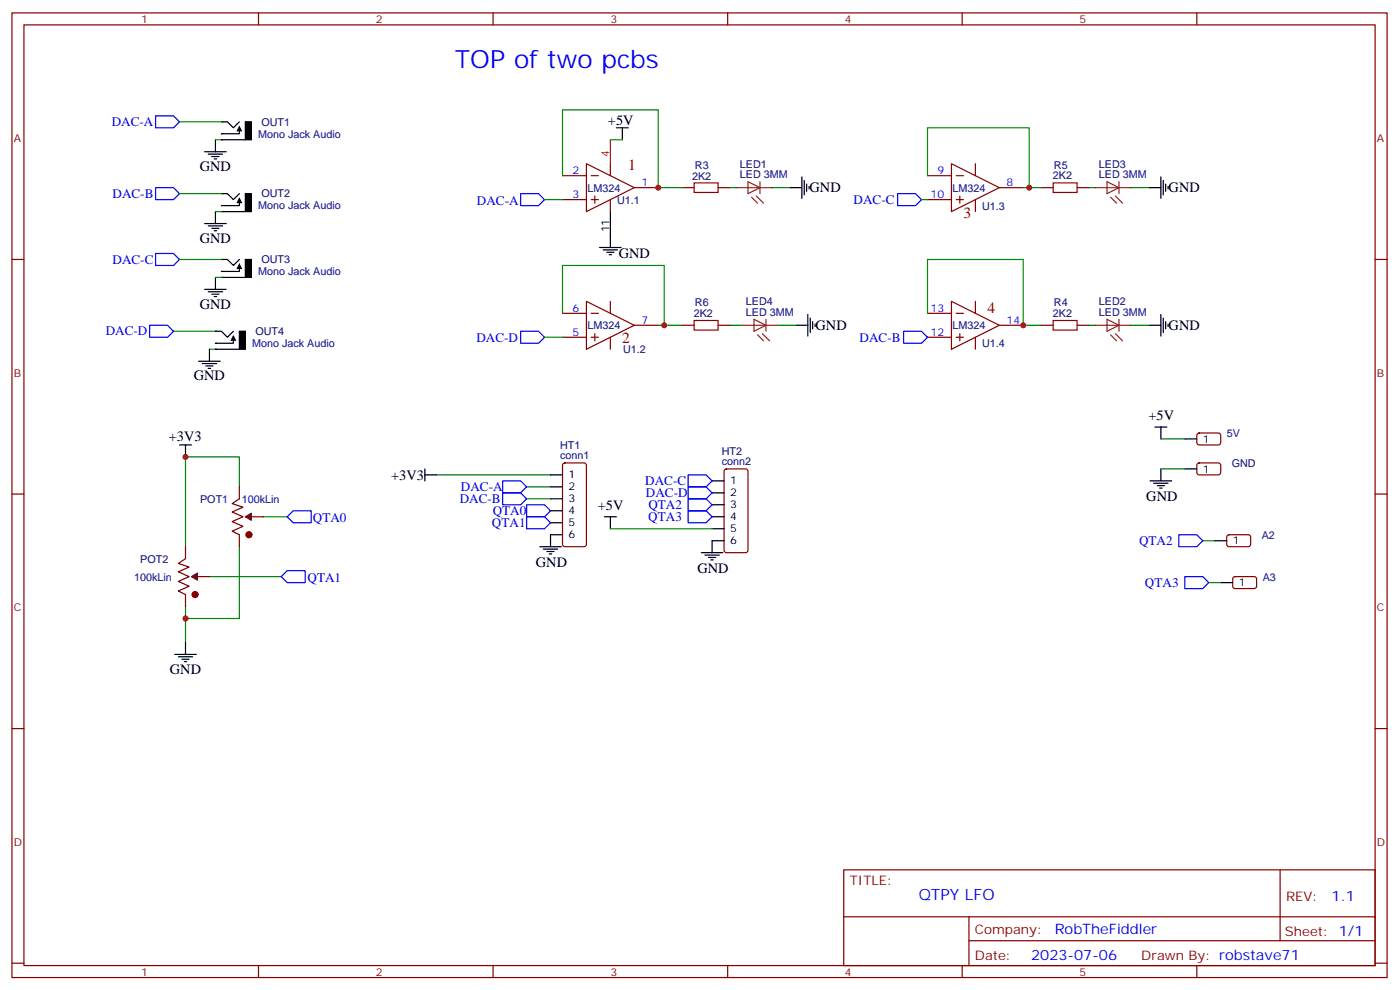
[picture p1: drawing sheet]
<svg xmlns="http://www.w3.org/2000/svg" width="413mm" height="292mm" viewBox="0 0 413 292" stroke-linecap="round" stroke-linejoin="round" font-family="sans-serif">
<g fill="none" stroke="#870000" stroke-width=".35">
<path d="M3.5 3.8h405.4v284.3h-405.4zM7.1 7.3h398.2v277.3h-398.2zM76.2 3.8v3.5M145.3 3.8v3.5M214.5 3.8v3.5M283.6 3.8v3.5M352.8 3.8v3.5M3.5 76.5h3.6M405.3 76.5h3.6M3.5 145.6h3.6M405.3 145.6h3.6M3.5 214.8h3.6"/>
<path d="M405.3 214.8h3.6M248.7 256.4h156.6v28.2h-156.6zM377.3 256.4v20.9M248.7 270.2h156.5M285.6 277.3h119.6M285.6 270.2v14.2M3.5 283.9h3.6M76.2 284.6v3.5M145.3 284.6v3.5M214.5 284.6v3.5M283.6 284.6v3.5M352.8 284.6v3.5"/>
<path d="M405.3 283.9h3.6"/>
</g>
<path d="M60.3 44.7h6.4M61.4 45.4h4.2M62.4 46.1h2.2M63.1 46.8h.8M63.5 41.2v3.5" fill="none" stroke="#000" stroke-width=".35"/>
<path d="M63.5 41.2h1.8" fill="none" stroke="#008700" stroke-width=".35"/>
<g fill="#870000">
<circle cx="65.3" cy="41.2" r=".18"/>
<circle cx="65.3" cy="39.4" r=".18"/>
<circle cx="65.3" cy="35.9" r=".18"/>
</g>
<path d="M72.3 35.9h1.8v5.3h-1.8z" fill="#000" stroke="#000" stroke-width=".35"/>
<path d="M65.3 35.9h1.7l1.8 1.8 1.8-1.8M70.6 37.7v1.7h-5.3M65.3 41.2h7" fill="none" stroke="#000" stroke-width=".35"/>
<path d="M70.6 37l.8 1.7h-1.7z" fill="#000"/>
<g fill="#870000">
<circle cx="65.3" cy="62.4" r=".18"/>
<circle cx="65.3" cy="60.6" r=".18"/>
<circle cx="65.3" cy="57.1" r=".18"/>
</g>
<path d="M72.3 57.1h1.8v5.3h-1.8z" fill="#000" stroke="#000" stroke-width=".35"/>
<path d="M65.3 57.1h1.7l1.8 1.7 1.8-1.7M70.6 58.8v1.8h-5.3M65.3 62.4h7" fill="none" stroke="#000" stroke-width=".35"/>
<path d="M70.6 58.1l.8 1.8h-1.7z" fill="#000"/>
<g fill="#870000">
<circle cx="65.3" cy="81.8" r=".18"/>
<circle cx="65.3" cy="80" r=".18"/>
<circle cx="65.3" cy="76.5" r=".18"/>
</g>
<path d="M72.3 76.5h1.8v5.3h-1.8z" fill="#000" stroke="#000" stroke-width=".35"/>
<g fill="none" stroke="#000" stroke-width=".35">
<path d="M60.3 65.9h6.4M61.4 66.6h4.2M62.4 67.3h2.2M63.1 68h.8M63.5 62.4v3.5M65.3 76.5h1.7l1.8 1.7 1.8-1.7M70.6 78.2v1.8h-5.3M60.3 85.3h6.4M61.4 86h4.2M62.4 86.7h2.2M63.1 87.4h.8M63.5 81.8v3.5"/>
<path d="M65.3 81.8h7M58.6 106.5h6.3M59.6 107.2h4.3M60.7 107.9h2.1M61.4 108.6h.7M61.7 102.9v3.6"/>
</g>
<path d="M70.6 77.5l.8 1.8h-1.7z" fill="#000"/>
<path d="M45.9 34.1h5.3l1.7 1.8-1.7 1.8h-5.3zM45.9 55.3h5.3l1.7 1.8-1.7 1.7h-5.3zM45.9 74.7h5.3l1.7 1.8-1.7 1.7h-5.3zM44.1 95.9h5.3l1.8 1.7-1.8 1.8h-5.3z" fill="none" stroke="#00f" stroke-width=".35"/>
<path d="M52.9 35.9h12.4M52.9 57.1h12.4M52.9 76.5h12.4M63.5 62.4h1.8M51.2 97.6h12.3M63.5 81.8h1.8M61.7 102.9h1.8" fill="none" stroke="#008700" stroke-width=".35"/>
<g fill="#870000">
<circle cx="63.5" cy="102.9" r=".18"/>
<circle cx="63.5" cy="101.2" r=".18"/>
<circle cx="63.5" cy="97.6" r=".18"/>
</g>
<path d="M70.6 97.6h1.7v5.3h-1.7z" fill="#000" stroke="#000" stroke-width=".35"/>
<g fill="none" stroke="#000" stroke-width=".35">
<path d="M181.7 37.7h3.5M183.4 37.7v3.5M232.8 55.3h3.6M236.4 52.1v6.4M237.1 53.2v4.2M237.8 54.3v2.1M238.5 55v.7M338.7 55.3h3.5M342.2 52.1v6.4M342.9 53.2v4.2M343.6 54.3v2.1M344.3 55v.7"/>
<path d="M176.7 73h6.4M177.8 73.7h4.2M178.9 74.4h2.1M179.6 75.1h.7M179.9 62.4v10.6M63.5 97.6h1.8l1.7 1.8 1.8-1.8M68.8 99.4v1.8h-5.3M234.6 95.9h3.5M238.1 92.7v6.4M238.8 93.8v4.2M239.5 94.8v2.1M240.2 95.5v.7"/>
<path d="M338.7 95.9h3.5M342.2 92.7v6.4M342.9 93.8v4.2M343.6 94.8v2.1M344.3 95.5v.7M63.5 102.9h7.1M51.5 192.9h6.4M52.6 193.6h4.2M53.6 194.3h2.1M54.3 195h.7M54.7 189.4v3.5"/>
</g>
<path d="M68.8 98.7l.9 1.8h-1.8z" fill="#000"/>
<path d="M179.9 41.2v7.1" fill="none" stroke="#f00" stroke-width=".35"/>
<g fill="none" stroke="#870000" stroke-width=".35">
<path d="M165.8 58.8h7.1M165.8 51.8h7.1M172.9 48.3l14.1 7-14.1 7.1zM174.3 58.8h2.1M174.3 51.8h2.1M175.3 57.8v2.1M179.9 48.3v3.5M179.9 58.8v3.6M187 55.3h7M201.1 55.3h3.5M211.7 55.3h3.5M273.4 58.8h7.1"/>
<path d="M273.4 51.8h7.1M280.5 48.3l14.1 7-14.1 7.1zM281.9 58.8h2.1M281.9 51.8h2.1M282.9 57.8v2.1M287.5 48.3v3.5M287.5 58.8v3.6M294.6 55.3h7M306.9 55.3h3.5M317.5 55.3h3.5M165.8 92.4h7.1M165.8 99.4h7.1"/>
<path d="M172.9 88.8l14.1 7.1-14.1 7zM174.3 92.4h2.1M174.3 99.4h2.1M175.3 98.4v2.1M179.9 88.8v3.6M179.9 99.4v3.5M187 95.9h7M201.1 95.9h3.5M211.7 95.9h3.5M273.4 92.4h7.1M273.4 99.4h7.1M280.5 88.8l14.1 7.1-14.1 7z"/>
<path d="M281.9 92.4h2.1M281.9 99.4h2.1M282.9 98.4v2.1M287.5 88.8v3.6M287.5 99.4v3.5M294.6 95.9h7M306.9 95.9h3.5M317.5 95.9h3.5M54.7 161.1v3.6M54.7 175.3v3.5M58.2 170h3.5"/>
</g>
<path d="M204.6 53.9h7.1v2.8h-7.1zM310.4 53.9h7.1v2.8h-7.1zM204.6 94.5h7.1v2.8h-7.1zM310.4 94.5h7.1v2.8h-7.1z" fill="none" stroke="#a10000" stroke-width=".35"/>
<g fill="none" stroke="#8c2424" stroke-width=".35">
<path d="M217 55.3h10.5M220.5 53.6l3.5 1.7-3.5 1.8zM221.5 58.1l1.8 1.8M223 57.8l2.1 2.1M224 53.6v3.5M322.8 55.3h10.6M326.3 53.6l3.5 1.7-3.5 1.8zM327.4 58.1l1.7 1.8M328.8 57.8l2.1 2.1M329.8 53.6v3.5M218.7 95.9h10.6M222.2 94.1l3.6 1.8-3.6 1.7z"/>
<path d="M223.3 98.7l1.8 1.8M224.7 98.4l2.1 2.1M225.8 94.1v3.5M322.8 95.9h10.6M326.3 94.1l3.5 1.8-3.5 1.7zM327.4 98.7l1.7 1.8M328.8 98.4l2.1 2.1M329.8 94.1v3.5"/>
</g>
<g fill="none" stroke="#008700" stroke-width=".35">
<path d="M160.5 58.8h5.3M165.8 51.8v-19.4h28.2v22.9h7.1M179.9 41.2h3.5M215.2 55.3h1.8M227.5 55.3h5.3M271.6 58.8h1.8M273.4 51.8v-14.1h30v17.6M301.6 55.3h5.3M321 55.3h1.8M333.4 55.3h5.3M160.5 99.4h5.3M165.8 92.4v-14.2h30v17.7"/>
<path d="M194 95.9h7.1M215.2 95.9h3.5M229.3 95.9h5.3M273.4 92.4v-15.9h28.2v19.4h5.3M321 95.9h1.8M333.4 95.9h5.3M70.6 143.5v-8.8h-15.9v26.4M77.6 152.3h7.1M54.7 178.8v10.6M61.7 170h21.2M70.6 161.1v21.2h-15.9"/>
</g>
<path d="M153.5 57.1h5.2l1.8 1.7-1.8 1.8h-5.2zM264.6 57.1h5.3l1.7 1.7-1.7 1.8h-5.3zM153.5 97.6h5.2l1.8 1.8-1.8 1.8h-5.2zM266.3 97.6h5.3l1.8 1.8-1.8 1.8h-5.3z" fill="none" stroke="#00f" stroke-width=".35"/>
<circle cx="57.5" cy="175.3" r=".88" fill="#600" stroke="#600" stroke-width=".35"/>
<path d="M54.7 164.7l-2.1 1.4 3.1 1-3.1 1.5 3.1 1.4-3.1 1.4 3.1 1.4-3.1 1.4 2.1 1.1" fill="none" stroke="#600" stroke-width=".35"/>
<path d="M56.4 170l1.8-1.1v2.1z" fill="#600" stroke="#603" stroke-width=".35"/>
<path d="M70.6 143.5v3.5M70.6 157.6v3.5M74.1 152.3h3.5" fill="none" stroke="#870000" stroke-width=".35"/>
<circle cx="73.4" cy="157.6" r=".88" fill="#600" stroke="#600" stroke-width=".35"/>
<path d="M70.6 147l-2.2 1.4 3.2 1.1-3.2 1.4 3.2 1.4-3.2 1.4 3.2 1.5-3.2 1.4 2.2 1" fill="none" stroke="#600" stroke-width=".35"/>
<path d="M72.3 152.3l1.8-1v2.1z" fill="#600" stroke="#603" stroke-width=".35"/>
<path d="M202.8 140h5.3l1.8 1.7-1.8 1.8h-5.3zM84.7 152.3l1.7-1.7h5.3v3.5h-5.3zM148.2 145.3h5.3l1.7 1.7-1.7 1.8h-5.3zM148.2 141.7h5.3l1.7 1.8-1.7 1.8h-5.3zM155.2 152.3h5.3l1.8 1.8-1.8 1.8h-5.3zM155.2 148.8h5.3l1.8 1.8-1.8 1.7h-5.3zM202.8 143.5h5.3l1.8 1.8-1.8 1.7h-5.3zM202.8 147h5.3l1.8 1.8-1.8 1.8h-5.3zM202.8 150.6h5.3l1.8 1.7-1.8 1.8h-5.3zM347.5 157.6h5.3l1.7 1.8-1.7 1.7h-5.3zM82.9 170l1.8-1.8h5.3v3.5h-5.3zM349.2 170h5.3l1.8 1.7-1.8 1.8h-5.3z" fill="none" stroke="#00f" stroke-width=".35"/>
<path d="M128.8 140h33.5M342.2 138.2h7M342.2 129.4h7M155.2 147h7.1M155.2 143.5h7.1M179.9 155.9h30M354.5 159.4h3.6M356.3 171.7h3.5" fill="none" stroke="#008700" stroke-width=".35"/>
<g fill="none" stroke="#000" stroke-width=".35">
<path d="M52.9 131.2h3.5M54.7 131.2v3.5M125.2 140h3.6M125.2 138.2v3.5M162.3 140h3.5M340.4 125.9h3.6M342.2 125.9v3.5M342.2 138.2v3.5M349.2 129.4h3.6M349.2 138.2h3.6M162.3 143.5h3.5M162.3 147h3.5"/>
<path d="M162.3 150.6h3.5M162.3 154.1h3.5M165.8 157.6h-3.5v3.5M178.2 152.3h3.5M179.9 152.3v3.6M209.9 152.3h3.5M209.9 141.7h3.5M209.9 145.3h3.5M209.9 148.8h3.5M209.9 155.9h3.5M213.4 159.4h-3.5v3.5M339 141.7h6.4"/>
<path d="M340.1 142.5h4.2M341.1 143.2h2.2M341.8 143.9h.7M358.1 159.4h3.5M159.1 161.1h6.4M160.2 161.9h4.2M161.2 162.6h2.1M161.9 163.3h.7M206.7 162.9h6.4M207.8 163.6h4.2M208.8 164.3h2.2M209.5 165h.8"/>
<path d="M359.8 171.7h3.6"/>
</g>
<path d="M166 136.7l.5-.2h5.7l.6 .4 .1 23.5-.5 .7h-5.9l-.6-.4-.1-23.5zM213.7 138.4l.4-.2h5.7l.6 .4 .1 23.6-.5 .7h-5.9l-.6-.4-.1-23.6zM353 127.8l.5-.2 5.9 .1 .4 .6v2.4l-.7 .5-5.9-.1-.4-.6v-2.2zM353 136.7l.5-.2h5.9l.4 .7v2.4l-.7 .4-5.9-.1-.4-.6v-2.1zM361.8 157.8l.5-.2 5.9 .1 .5 .6-.1 2.4-.7 .4h-5.9l-.4-.7v-2.1zM363.6 170.2l.5-.2h5.9l.4 .7v2.4l-.7 .4-5.9-.1-.4-.6v-2.1z" fill="none" stroke="#870000" stroke-width=".35"/>
<g fill="#c00">
<circle cx="303.4" cy="55.3" r=".88"/>
<circle cx="194" cy="55.3" r=".88"/>
<circle cx="195.8" cy="95.9" r=".88"/>
<circle cx="301.6" cy="95.9" r=".88"/>
<circle cx="54.7" cy="182.3" r=".88"/>
<circle cx="54.7" cy="134.7" r=".88"/>
</g>
<text font-size="7.4" fill="#00f" x="134.1" y="20">TOP of two pcbs</text>
<g font-size="4.6" fill="#800">
<text x="185.2" y="50">1</text>
<text x="284" y="64.1">3</text>
<text x="291" y="92.4">4</text>
<text x="183.4" y="101.2">2</text>
</g>
<text font-size="4.6" fill="#00f" x="270.8" y="265.4">QTPY LFO</text>
<g font-size="4.2">
<text x="179.2" y="37">+5V</text>
<text x="58.9" y="50.4">GND</text>
<text x="238.7" y="56.7">GND</text>
<text x="344.5" y="56.7">GND</text>
<text x="58.9" y="71.5">GND</text>
<text x="182.4" y="76.1">GND</text>
<text x="58.9" y="90.9">GND</text>
<text x="240.4" y="97.3">GND</text>
<text x="344.5" y="97.3">GND</text>
<text x="57.1" y="112.1">GND</text>
<text x="338.5" y="123.8">+5V</text>
<text x="49.7" y="130">+3V3</text>
<text x="115.3" y="141.5">+3V3</text>
<text x="337.9" y="147.7">GND</text>
<text x="176.2" y="150.2">+5V</text>
<text x="158" y="167.1">GND</text>
<text x="205.6" y="168.9">GND</text>
<text x="50.1" y="198.5">GND</text>
</g>
<g font-size="4.2" fill="#00f">
<text x="392.5" y="265.7">1.1</text>
<text x="310.9" y="275.2">RobTheFiddler</text>
<text x="304" y="283">2023-07-06</text>
</g>
<g font-size="3.9" fill="#00f">
<text x="32.9" y="37.2">DAC-A</text>
<text x="33.2" y="58.3">DAC-B</text>
<text x="140.6" y="60.4">DAC-A</text>
<text x="251.6" y="60.2">DAC-C</text>
<text x="33.2" y="77.7">DAC-C</text>
<text x="31.2" y="98.9">DAC-D</text>
<text x="140.4" y="100.8">DAC-D</text>
<text x="253.4" y="100.8">DAC-B</text>
<text x="190.2" y="143">DAC-C</text>
<text x="135.5" y="148.3">DAC-B</text>
<text x="135.9" y="144.6">DAC-A</text>
<text x="190.4" y="146.5">DAC-D</text>
<text x="92.2" y="153.9">QTA0</text>
<text x="145" y="155.2">QTA1</text>
<text x="145.2" y="151.7">QTA0</text>
<text x="191.1" y="153.6">QTA3</text>
<text x="191.1" y="150.1">QTA2</text>
<text x="335.8" y="160.7">QTA2</text>
<text x="90.7" y="171.5">QTA1</text>
<text x="337.5" y="173">QTA3</text>
</g>
<g font-size="3.9" fill="#800">
<text x="250.5" y="261">TITLE:</text>
<text x="379.1" y="265.7">REV:</text>
<text x="287.4" y="275.2">Company:</text>
<text x="378.7" y="275.8">Sheet: 1/1</text>
<text x="287.4" y="282.9">Date:</text>
<text x="336.4" y="282.9">Drawn By: robstave71</text>
</g>
<g font-size="3.2" fill="#800">
<text x="41.6" y="6.8">1</text>
<text x="110.8" y="6.8">2</text>
<text x="179.9" y="6.8">3</text>
<text x="249.1" y="6.8">4</text>
<text x="318.2" y="6.8">5</text>
<text x="4.1" y="41.9">A</text>
<text x="405.9" y="41.9">A</text>
<text x="4.1" y="111.1">B</text>
<text x="405.9" y="111.1">B</text>
<text x="4.1" y="180.2">C</text>
<text x="405.9" y="180.2">C</text>
<text x="4.1" y="249.3">D</text>
<text x="405.9" y="249.3">D</text>
<text x="41.6" y="287.6">1</text>
<text x="110.8" y="287.6">2</text>
<text x="179.9" y="287.6">3</text>
<text x="249.1" y="287.6">4</text>
<text x="318.2" y="287.6">5</text>
</g>
<g font-size="3.2" fill="#000080">
<text x="76.1" y="40.6">Mono Jack Audio</text>
<text x="77" y="37">OUT1</text>
<text x="204" y="53">2K2</text>
<text x="204.8" y="49.7">R3</text>
<text x="218.1" y="52.5">LED 3MM</text>
<text x="218.1" y="49.4">LED1</text>
<text x="310.3" y="52.8">2K2</text>
<text x="310.7" y="49.7">R5</text>
<text x="324" y="52.5">LED 3MM</text>
<text x="324" y="49.4">LED3</text>
<text x="77" y="58.2">OUT2</text>
<text x="173.2" y="56.5">LM324</text>
<text x="280.8" y="56.5">LM324</text>
<text x="76.1" y="61.7">Mono Jack Audio</text>
<text x="181.9" y="60.1">U1.1</text>
<text x="289.5" y="61.8">U1.3</text>
<text x="77" y="77.6">OUT3</text>
<text x="76.1" y="81.1">Mono Jack Audio</text>
<text x="219.9" y="90">LED4</text>
<text x="324" y="90">LED2</text>
<text x="204.5" y="93.4">2K2</text>
<text x="204.8" y="90.3">R6</text>
<text x="219.9" y="93.1">LED 3MM</text>
<text x="310.3" y="93.4">2K2</text>
<text x="310.7" y="90.3">R4</text>
<text x="324" y="93.1">LED 3MM</text>
<text x="75.3" y="98.8">OUT4</text>
<text x="173.2" y="97.1">LM324</text>
<text x="280.8" y="97.1">LM324</text>
<text x="74.4" y="102.3">Mono Jack Audio</text>
<text x="183.6" y="104.2">U1.2</text>
<text x="289.5" y="102.4">U1.4</text>
<text x="361.6" y="128.8">5V</text>
<text x="165.1" y="135.4">conn1</text>
<text x="165.1" y="132.2">HT1</text>
<text x="212.7" y="137.2">conn2</text>
<text x="212.7" y="134">HT2</text>
<text x="363.1" y="137.7">GND</text>
<text x="59" y="148.3">POT1</text>
<text x="71.3" y="148.3">100kLin</text>
<text x="371.9" y="158.8">A2</text>
<text x="41.3" y="165.9">POT2</text>
<text x="39.5" y="171.2">100kLin</text>
<text x="372.2" y="171.2">A3</text>
</g>
<text font-size="3.2" fill="#f00" x="179.6" y="46.1" transform="rotate(-90 179.6 46.1)">4</text>
<g font-size="3.2" fill="#00f">
<text x="168.7" y="51.4">2</text>
<text x="276.3" y="51.4">9</text>
<text x="168.7" y="58.5">3</text>
<text x="189.1" y="55">1</text>
<text x="274.3" y="58.5">10</text>
<text x="296.7" y="55">8</text>
<text x="168.7" y="92">6</text>
<text x="189.1" y="95.5">7</text>
<text x="274.3" y="92">13</text>
<text x="296.7" y="95.5">14</text>
<text x="168.7" y="99.1">5</text>
<text x="274.3" y="99.1">12</text>
</g>
<g font-size="3.2">
<text x="179.6" y="68.5" transform="rotate(-90 179.6 68.5)">11</text>
<text x="354.5" y="130.5">1</text>
<text x="167.6" y="141">1</text>
<text x="215.2" y="142.8">1</text>
<text x="354.5" y="139.3">1</text>
<text x="167.6" y="144.6">2</text>
<text x="167.6" y="148.1">3</text>
<text x="215.2" y="146.3">2</text>
<text x="215.2" y="149.9">3</text>
<text x="167.6" y="151.6">4</text>
<text x="167.6" y="155.2">5</text>
<text x="215.2" y="153.4">4</text>
<text x="167.6" y="158.7">6</text>
<text x="215.2" y="156.9">5</text>
<text x="215.2" y="160.4">6</text>
<text x="363.4" y="160.4">1</text>
<text x="365.1" y="172.8">1</text>
</g>
</svg>
